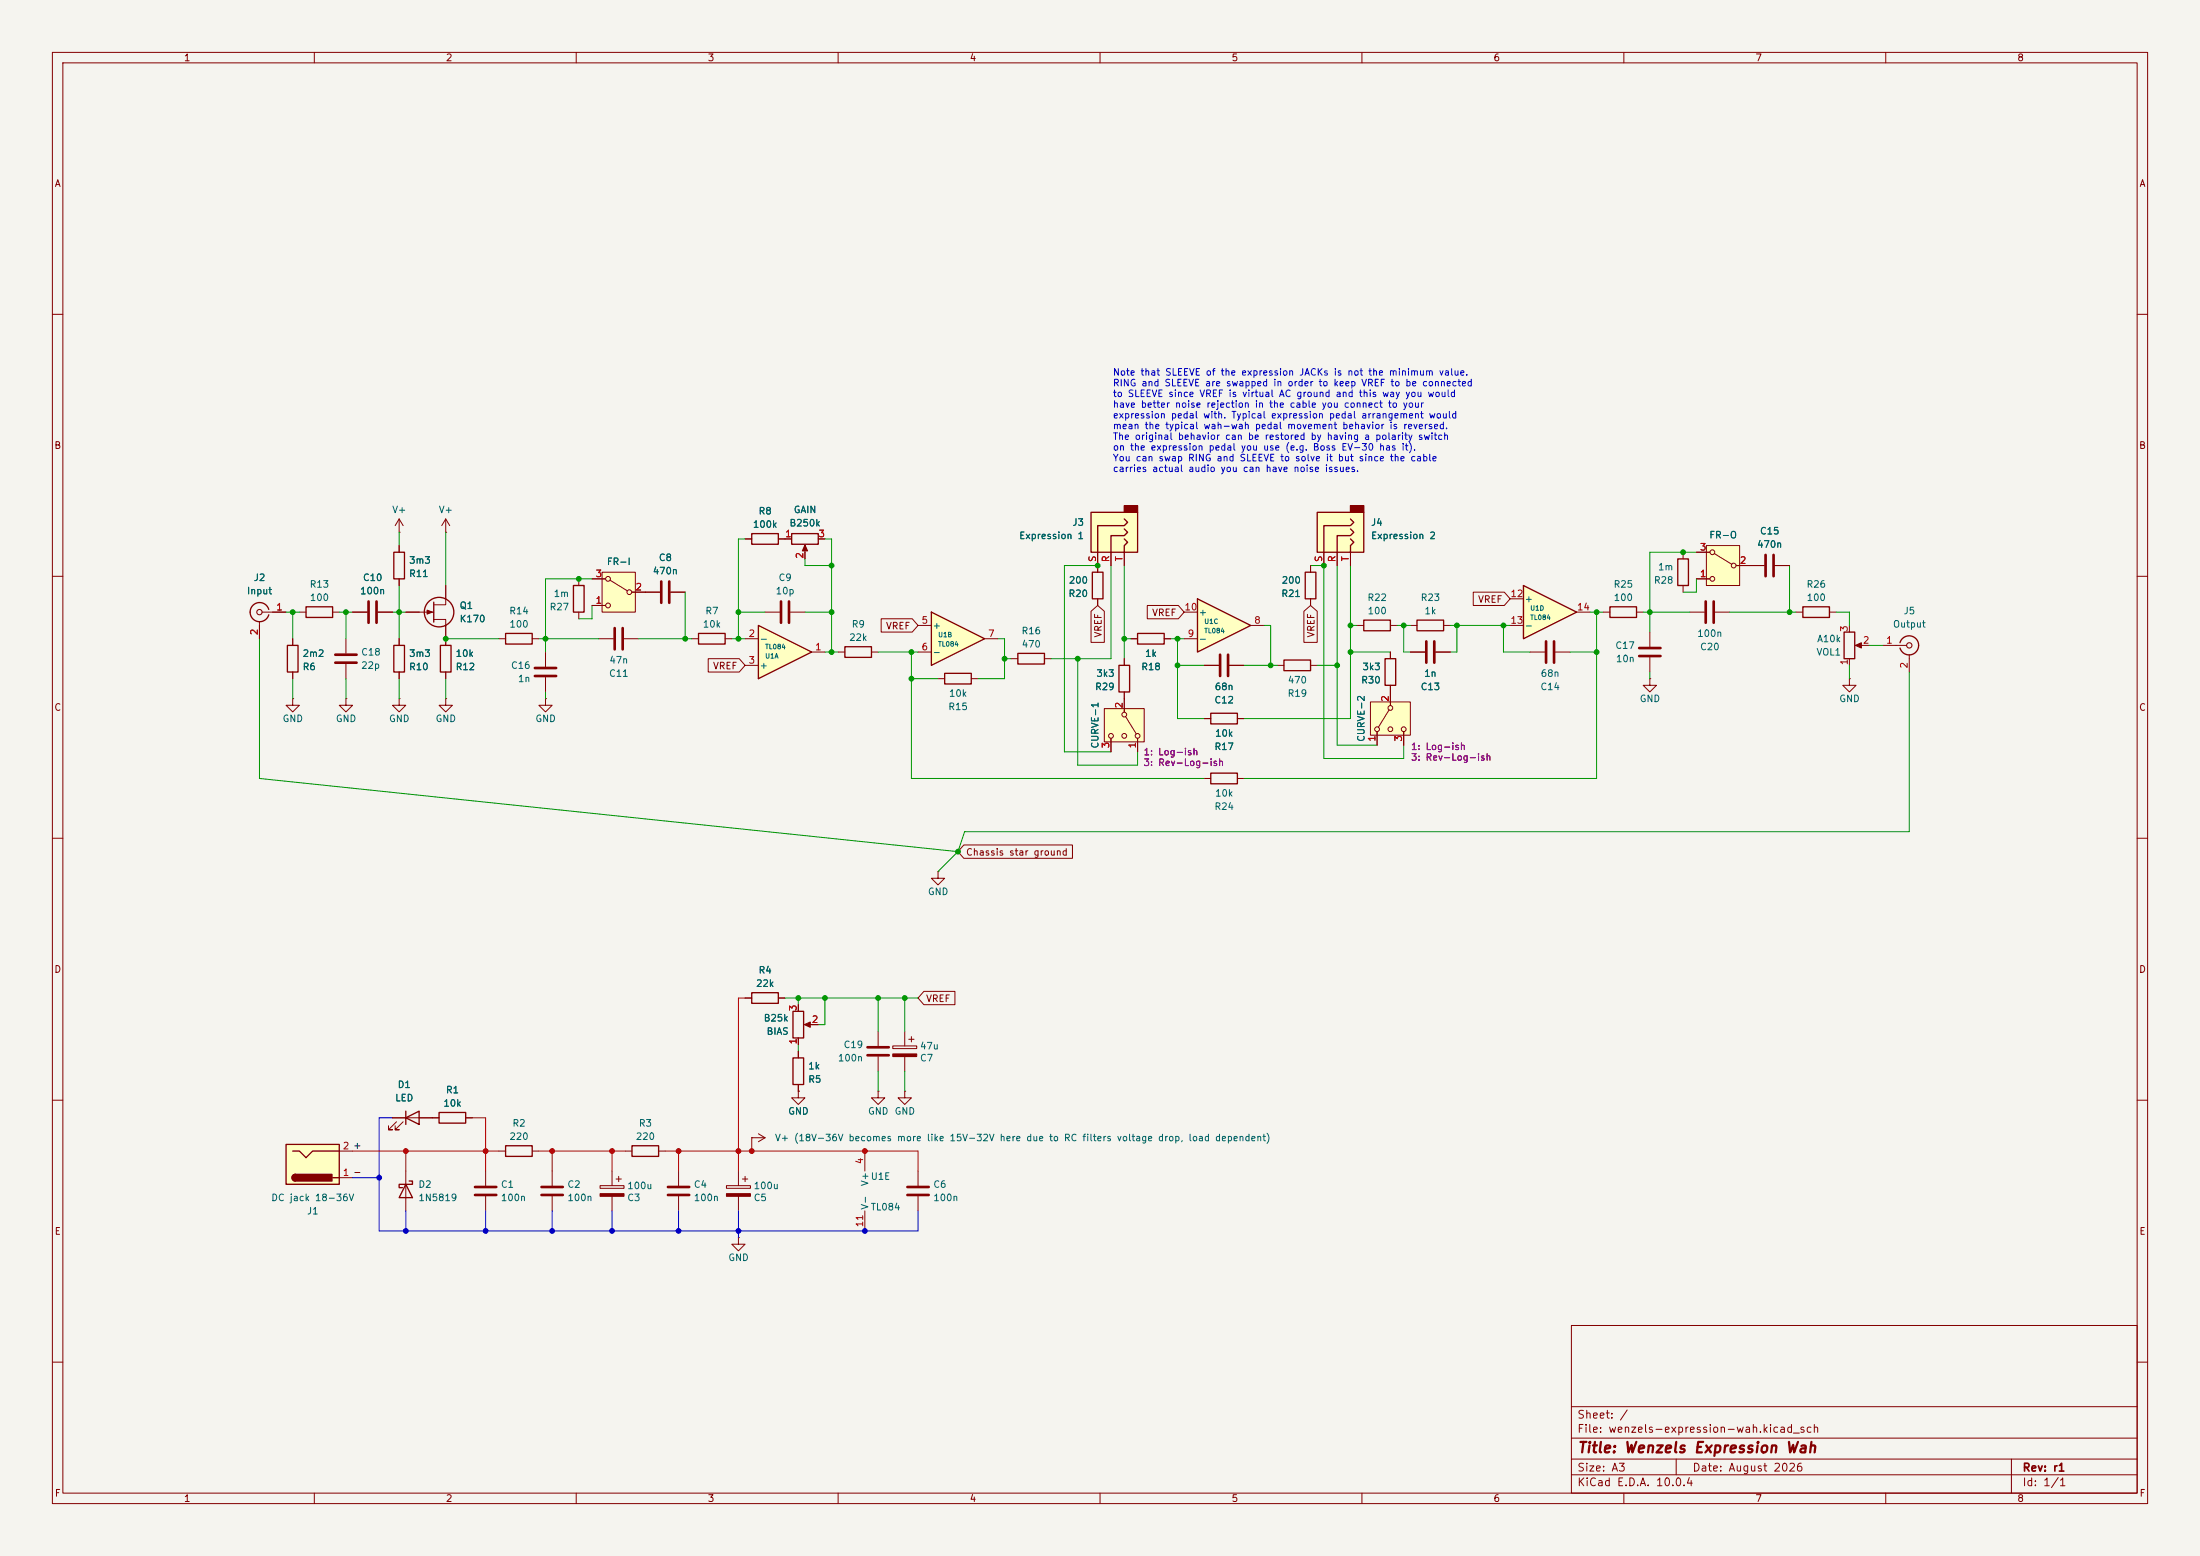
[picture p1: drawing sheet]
<svg xmlns="http://www.w3.org/2000/svg" width="420mm" height="297mm" viewBox="0 0 420 297" stroke-linecap="round" stroke-linejoin="round" font-family="sans-serif">
<path d="M0 0h420v297h-420z" fill="#f5f4ef" stroke="#f5f4ef" stroke-width=".19"/>
<g fill="none" stroke="#840000" stroke-width=".19">
<path d="M10 10h400v277h-400zM12 12h396v273h-396zM60 10v2M110 10v2M160 10v2M210 10v2M260 10v2M310 10v2M360 10v2M10 60h2M408 60h2M10 110h2"/>
<path d="M408 110h2M229.9 127h2.8M229.9 137.2h1.2M234.7 127h2.8M236.2 137.2h1.3M243.8 127h1.3M250.2 127h1.3M292.1 124.5h2.8M296.9 124.5h2.8M10 160h2M408 160h2M10 210h2"/>
<path d="M95.2 219.7h1.3M101.6 219.7h1.3M119.4 219.7h1.2M125.7 219.7h1.3M152.4 208.3v1.3h1.3l-1.3 1.2-1.3-1.2h1.3M152.4 208.3h.1M152.4 200.7v1.2M152.4 207v1.3M408 210h2M92.7 223.5v2.8M92.7 228.3v2.8M105.4 223.5v2.8"/>
<path d="M105.4 228.3v2.8M138.7 226.3h4.6v.5h-4.6zM141 223.5v2.8M141 228.3v2.8M141.7 225h1M142.2 224.5v1.1M175.3 223.5v2.8M175.3 228.3v2.8M300 253h108v32h-108zM10 260h2M300 278.5h108M300 274.5h108"/>
<path d="M300 268.5h108M320 278.5v3M384 278.5v6.5M408 260h2M60 285v2M110 285v2M160 285v2M210 285v2M260 285v2M300 281.5h108M310 285v2M360 285v2"/>
</g>
<path d="M232.9 125v4M234.4 125v4M295.1 122.4v4.1M296.7 122.4v4.1M90.7 226.6h4M90.7 228.1h4M103.4 226.6h4M103.4 228.1h4M173.2 226.6h4.1M173.2 228.1h4.1" fill="none" stroke="#840000" stroke-width=".51"/>
<path d="M231.1 136.1h5.1v2.1h-5.1zM245.1 126h5.1v2h-5.1zM96.5 218.7h5.1v2h-5.1zM120.6 218.7h5.1v2h-5.1zM151.4 201.9h2v5.1h-2z" fill="none" stroke="#840000" stroke-width=".25"/>
<path d="M138.7 227.8h4.6v.5h-4.6z" fill="#840000" stroke="#840000" stroke-width=".19"/>
<path d="M261.6 134h7.6v6.3h-7.6z" fill="#ffffc2"/>
<g fill="none" stroke="#840000" stroke-width=".19">
<path d="M209.5 108v1.2M209.5 114.3v1.3M306.1 116.8h1.2M312.4 116.8h1.3M261.6 134h7.6v6.3h-7.6zM262.9 139.7v2.5M265.2 135.5l-2.1 3.3M265.4 132.1v2.5M268 139.7v2.5M165.1 219.7v3.8M165.1 231.1v3.8"/>
<circle cx="262.9" cy="139.2" r=".46"/>
<circle cx="265.4" cy="139.2" r=".46"/>
<circle cx="265.4" cy="135.1" r=".46"/>
<circle cx="268" cy="139.2" r=".46"/>
</g>
<path d="M208.5 109.2h2.1v5.1h-2.1zM307.3 115.8h5.1v2.1h-5.1z" fill="none" stroke="#840000" stroke-width=".25"/>
<path d="M290.8 111.8l10.2 5-10.2 5.1z" fill="#ffffc2"/>
<path d="M290.8 111.8l10.2 5-10.2 5.1z" fill="none" stroke="#840000" stroke-width=".25"/>
<path d="M288.3 114.3h2.5M288.3 119.4h2.5M301 116.8h2.5" fill="none" stroke="#840000" stroke-width=".19"/>
<path d="M208.3 97.8h8.9v7.6h-8.9z" fill="#ffffc2"/>
<path d="M214.6 96.5h2.6v1.3h-2.6z" fill="#840000" stroke="#840000" stroke-width=".25"/>
<path d="M208.3 97.8h8.9v7.6h-8.9zM214.6 99.1l.7 .6-.7 .6h-5.1v5.1M214.6 101l.7 .6-.7 .6h-2.5v3.2M214.6 102.9l.7 .6-.7 .6v1.3" fill="none" stroke="#840000" stroke-width=".25"/>
<path d="M209.5 105.4v2.6M212.1 105.4v2.6M214.6 105.4v2.6M334 108h2.8M338.8 108h2.8M179.1 166.4v1.2h1.2l-1.2 1.3-1.3-1.3h1.3M179.1 166.4h.1M114.6 226.3h4.5v.5h-4.5zM116.8 223.5v2.8M116.8 228.3v2.8M117.6 225h1M118.1 224.5v1.1" fill="none" stroke="#840000" stroke-width=".19"/>
<path d="M114.6 227.8h4.5v.5h-4.5z" fill="#840000" stroke="#840000" stroke-width=".19"/>
<path d="M337.1 105.9v4.1M338.6 105.9v4.1" fill="none" stroke="#840000" stroke-width=".51"/>
<path d="M325.8 104.1h6.3v7.7h-6.3z" fill="#ffffc2"/>
<g fill="none" stroke="#840000" stroke-width=".19">
<path d="M323.8 110.5h2.6M323.8 105.4h2.6M325.8 104.1h6.3v7.7h-6.3zM327.3 105.7l3.3 2M331.5 108h2.5M95.2 121.9h1.3M101.6 121.9h1.3M269.2 124.5h2.8M274.1 124.5h2.8M315 120.7v2.7M315 125.5v2.8"/>
<circle cx="326.9" cy="105.4" r=".46"/>
<circle cx="326.9" cy="110.5" r=".46"/>
<circle cx="331" cy="108" r=".46"/>
</g>
<path d="M272.3 122.4v4.1M273.8 122.4v4.1M312.9 123.7h4.1M312.9 125.2h4.1" fill="none" stroke="#840000" stroke-width=".51"/>
<path d="M96.5 120.9h5.1v2h-5.1z" fill="none" stroke="#840000" stroke-width=".25"/>
<path d="M251.5 97.8h8.8v7.6h-8.8z" fill="#ffffc2"/>
<path d="M257.8 96.5h2.5v1.3h-2.5z" fill="#840000" stroke="#840000" stroke-width=".25"/>
<path d="M251.5 97.8h8.8v7.6h-8.8zM257.8 99.1l.6 .6-.6 .6h-5.1v5.1M257.8 101l.6 .6-.6 .6h-2.5v3.2M257.8 102.9l.6 .6-.6 .6v1.3M260.3 118.4h5.1v2h-5.1z" fill="none" stroke="#840000" stroke-width=".25"/>
<path d="M146 116.8h2.8M150.9 116.8h2.8M252.7 105.4v2.6M255.3 105.4v2.6M257.8 105.4v2.6M259.1 119.4h1.2M265.4 119.4h1.3" fill="none" stroke="#840000" stroke-width=".19"/>
<path d="M149.1 114.8v4.1M150.6 114.8v4.1" fill="none" stroke="#840000" stroke-width=".51"/>
<path d="M54.6 218.4h10.2v7.7h-10.2z" fill="#ffffc2"/>
<path d="M143.5 101.9h5.1v2h-5.1zM151.1 101.9h5.1v2h-5.1zM161.3 123.4h5.1v2.1h-5.1zM54.6 218.4h10.2v7.7h-10.2zM55.9 219.7h1.2l1.3 1.3 1.3-1.3h5.1M56.4 224.2a.64 .64 0 0 0-.6 .6 .64 .64 0 0 0 .6 .6M63.5 224.8h1.3" fill="none" stroke="#840000" stroke-width=".25"/>
<g fill="#840000" stroke="#840000" stroke-width=".25">
<path d="M55.9 224.3l.5-.1v1.2a.63 .63 0 0 1-.6-.4 .63 .63 0 0 1 .1-.7z"/>
<path d="M56.4 224.2h7v1.2h-7z"/>
</g>
<path d="M142.2 102.9h1.3M148.6 102.9h2.5M153.7 104.4v2.3M156.2 102.9h1.3M160 124.5h1.3M166.4 124.5h1.2M64.8 219.7h2.5M64.8 224.8h2.5" fill="none" stroke="#840000" stroke-width=".19"/>
<path d="M153.7 104l.5 1.2h-1z" fill="#840000" stroke="#840000" stroke-width=".19"/>
<path d="M144.8 119.4l10.1 5.1-10.1 5z" fill="#ffffc2"/>
<path d="M109.5 111.8h2v5h-2zM144.8 119.4l10.1 5.1-10.1 5zM270.5 118.4h5.1v2h-5.1zM264.4 125.7h2v5.1h-2zM77.5 213.4l2.5-1.3v2.5zM77.5 212.1v2.5M83.8 212.3h5.1v2.1h-5.1z" fill="none" stroke="#840000" stroke-width=".25"/>
<g fill="none" stroke="#840000" stroke-width=".19">
<path d="M110.5 110.5v1.3M110.5 116.8v1.3M269.2 119.4h1.3M275.6 119.4h1.3M114.3 121.9h2.8M119.1 121.9h2.8M142.2 121.9h2.6M142.2 127h2.6M154.9 124.5h2.6M265.4 124.5v1.2M265.4 130.8v1.3M167.6 196.9v2.7"/>
<path d="M74.9 213.4h8.9M75.7 214.1l-1.5 1.5h.7h-.7v-.7M77 214.1l-1.6 1.5h.8h-.8v-.7M88.9 213.4h1.3M167.6 201.7v2.8"/>
</g>
<path d="M117.3 119.9v4.1M118.9 119.9v4.1M165.6 199.9h4.1M165.6 201.4h4.1" fill="none" stroke="#840000" stroke-width=".51"/>
<path d="M114.9 109.2h6.4v7.6h-6.4z" fill="#ffffc2"/>
<g fill="none" stroke="#840000" stroke-width=".19">
<path d="M49.5 118.6v3.3M50 116.8h4.6M57.1 116.8h1.3M63.5 116.8h1.3M67.3 116.8h2.8M72.1 116.8h2.8M113 115.6h2.6M113 110.5h2.6M114.9 109.2h6.4v7.6h-6.4zM116.5 110.7l3.3 2.1M120.6 113h5.4M128 113h2.8"/>
<path d="M76.2 133.4v1.2h1.3l-1.3 1.3-1.3-1.3h1.3M76.2 133.4h.1M76.2 121.9v1.3M76.2 128.3v1.2M85.1 133.4v1.2h1.3l-1.3 1.3-1.3-1.3h1.3M85.1 133.4h.1M85.1 121.9v1.3M85.1 128.3v1.2M104.1 133.4v1.2h1.3l-1.3 1.3-1.2-1.3h1.2M104.1 133.4h.1M104.1 124.5v2.8M104.1 129.3v2.8"/>
<path d="M132.1 121.9h1.2M138.4 121.9h1.3M193 125.7h1.3M199.4 125.7h1.3M214.6 125.7v1.3M214.6 132.1v1.3M353.1 129.5v1.3h1.2l-1.2 1.3-1.3-1.3h1.3M353.1 129.5h.1M359.4 123.2h4.6M364.5 125v3.3M77.5 223.5v7.6"/>
<circle cx="116.1" cy="115.6" r=".46"/>
<circle cx="116.1" cy="110.5" r=".46"/>
<circle cx="120.1" cy="113" r=".46"/>
</g>
<path d="M70.4 114.8v4.1M71.9 114.8v4.1M126.2 111v4.1M127.8 111v4.1M102.1 127.5h4.1M102.1 129h4.1" fill="none" stroke="#840000" stroke-width=".51"/>
<path d="M51.3 116.3a1.81 1.81 0 0 0-2.8-.9 1.81 1.81 0 0 0 0 2.9 1.81 1.81 0 0 0 2.8-1M58.4 115.8h5.1v2.1h-5.1zM75.2 123.2h2v5.1h-2zM84.1 123.2h2v5.1h-2zM133.3 120.9h5.1v2h-5.1zM194.3 124.7h5.1v2h-5.1zM213.6 127h2v5.1h-2zM362.7 122.7a1.82 1.82 0 0 1 2-1.3 1.82 1.82 0 0 1 1.6 1.8M366.3 123.2a1.81 1.81 0 0 1-1.6 1.8 1.81 1.81 0 0 1-2-1.3M77.5 226.1l1.2 2.5h-2.5zM78.1 225.4h.6v.7h-2.5v.6h.6" fill="none" stroke="#840000" stroke-width=".25"/>
<g fill="none" stroke="#840000" stroke-width=".2">
<circle cx="49.5" cy="116.8" r=".51"/>
<circle cx="364.5" cy="123.2" r=".51"/>
</g>
<path d="M177.8 116.8l10.2 5.1-10.2 5.1z" fill="#ffffc2"/>
<path d="M177.8 116.8l10.2 5.1-10.2 5.1zM54.9 123.2h2v5.1h-2zM352 120.7h2.1v5h-2.1zM231.1 147.6h5.1v2h-5.1z" fill="none" stroke="#840000" stroke-width=".25"/>
<g fill="none" stroke="#840000" stroke-width=".19">
<path d="M175.3 119.4h2.5M353.1 119.4v1.3M55.9 133.4v1.2h1.2l-1.2 1.3-1.3-1.3h1.3M55.9 133.4h.1M55.9 121.9v1.3M55.9 128.3v1.2M66 133.4v1.2h1.3l-1.3 1.3-1.2-1.3h1.2M66 133.4h.1M66 121.9v2.8M66 126.7v2.8M175.3 124.5h2.5M188 121.9h2.5"/>
<path d="M353.1 125.7v1.3M354.6 123.2h2.3M229.9 148.6h1.2M236.2 148.6h1.3M143.5 217.2h.1M143.5 217.2h2.5M144.8 216.4l1.2 .8M146 217.2l-1.2 .7"/>
</g>
<path d="M354.2 123.2l1.1-.5v1z" fill="#840000" stroke="#840000" stroke-width=".19"/>
<path d="M64 125h4.1M64 126.5h4.1" fill="none" stroke="#840000" stroke-width=".51"/>
<path d="M210.8 135.3h7.6v6.3h-7.6z" fill="#ffffc2"/>
<g fill="none" stroke="#840000" stroke-width=".19">
<path d="M250.2 108v1.2M250.2 114.3v1.3M322.6 116.8h2.8M327.4 116.8h2.8M342.9 116.8h1.3M349.2 116.8h1.3M210.8 135.3h7.6v6.3h-7.6zM214.6 133.4v2.5M214.9 136.8l2 3.3M315 129.5v1.3h1.2l-1.2 1.3-1.3-1.3h1.3M315 129.5h.1M212.1 141v2.5"/>
<path d="M217.2 141v2.5M170.4 199.6h4.6v.6h-4.6zM172.7 196.9v2.7M173.5 198.4h1M174 197.9v1M172.7 201.7v2.8M129.5 223.5v2.8M129.5 228.3v2.8"/>
<circle cx="214.6" cy="136.4" r=".46"/>
<circle cx="212.1" cy="140.5" r=".46"/>
<circle cx="214.6" cy="140.5" r=".46"/>
<circle cx="217.2" cy="140.5" r=".46"/>
</g>
<path d="M249.2 109.2h2v5.1h-2zM344.2 115.8h5v2.1h-5z" fill="none" stroke="#840000" stroke-width=".25"/>
<path d="M325.6 114.8v4.1M327.2 114.8v4.1M127.5 226.6h4.1M127.5 228.1h4.1" fill="none" stroke="#840000" stroke-width=".51"/>
<path d="M170.4 201.2h4.6v.5h-4.6z" fill="#840000" stroke="#840000" stroke-width=".19"/>
<path d="M228.6 114.3l10.2 5.1-10.2 5.1z" fill="#ffffc2"/>
<g fill="none" stroke="#840000" stroke-width=".25">
<path d="M75.2 105.4h2v5.1h-2zM82.8 114.9v3.8M228.6 114.3l10.2 5.1-10.2 5.1zM320.3 106.7h2v5.1h-2zM180.3 128.5h5.1v2.1h-5.1zM217.2 120.9h5v2h-5zM143.5 189.5h5.1v2h-5.1zM151.4 193h2v5.1h-2z"/>
<circle cx="83.8" cy="116.8" r="2.82"/>
</g>
<g fill="none" stroke="#840000" stroke-width=".19">
<path d="M76.2 99.1l-.8 1.2M76.2 99.1l.8 1.2M76.2 99.1v2.5M85.1 99.1l-.8 1.2M85.1 99.1l.8 1.2M85.1 99.1v2.5M49.5 119.4v2.5M52.1 116.8h2.5M67.3 116.8h2.8M72.1 116.8h2.8M76.2 101.6h.1M76.2 104.1v1.3"/>
<path d="M76.2 110.5v1.3M77.5 116.8h5.3M82.8 118.2h2.3v5M85.1 101.6h.1M85.1 111.8v3.6h-2.3M113 115.6h2.6M113 110.5h2.6M120.6 113h5.4M128 113h2.8M142.2 102.9h1.3M148.6 102.9h2.5M153.7 105.4v1.3"/>
<path d="M156.2 102.9h1.3M168.2 118.1h5.9l1.2 1.3-1.2 1.3h-5.9zM208.3 116.7l1.2-1.1 1.3 1.1v5.9h-2.5zM209.5 105.4v3.8M209.5 114.3v1.3M212.1 105.4v2.6M214.6 105.4v2.6M219 115.6h5.9l1.2 1.2-1.2 1.3h-5.9zM226.1 116.8h2.5M238.8 119.4h2.5M248.9 116.7l1.3-1.1 1.3 1.1v5.9h-2.6zM250.2 108v1.2"/>
<path d="M250.2 114.3v1.3M252.7 105.4v2.6M255.3 105.4v2.6M257.8 105.4v2.6M281.2 113h6l1.1 1.3-1.1 1.3h-6zM321.3 105.4v1.3M321.3 111.8v1.2M323.8 110.5h2.6M323.8 105.4h2.6M331.5 108h5.3M338.8 108h2.8M55.9 121.9v1.3"/>
<path d="M55.9 128.3v1.2M76.2 121.9v1.3M76.2 128.3v1.2M85.1 128.3v1.2M135.2 125.7h5.9l1.1 1.3-1.1 1.3h-5.9zM179.1 129.5h1.2M185.4 129.5h1.3M214.6 125.7v1.3M214.6 132.1v3.8M215.9 121.9h1.3M222.2 121.9h1.3M226.1 121.9h2.5"/>
<path d="M229.9 137.2h1.2M229.9 127h2.8M234.7 127h2.8M236.2 137.2h1.3M262.9 139.7v2.5M265.4 124.5v1.2M265.4 130.8v3.8M268 139.7v2.5M269.2 124.5h2.8M274.1 124.5h2.8M212.1 141v2.5M217.2 141v2.5"/>
<path d="M184 161.3h20.7v2.5h-20.7l-1.1-1.2zM142.2 190.5h1.3M148.6 190.5h1.3M152.4 191.8v1.2M152.4 198.1v1.3M153.9 195.6h2.3M176.4 189.2h5.9v2.6h-5.9l-1.1-1.3zM74.9 213.4h2.6M80 213.4h3.8M88.9 213.4h1.3M152.4 208.3h.1M152.4 200.7v1.2"/>
<path d="M152.4 207v1.3M167.6 208.3v1.3h1.3l-1.3 1.2-1.2-1.2h1.2M167.6 208.3h.1M172.7 208.3v1.3h1.3l-1.3 1.2-1.3-1.2h1.3M172.7 208.3h.1M141 236.2v1.3h1.2l-1.2 1.3-1.3-1.3h1.3M141 236.2h.1"/>
</g>
<g fill="#840000" stroke="#840000" stroke-width=".19">
<path d="M153.5 195.6l1.2-.5v1z"/>
<path d="M81.5 116.5l1 .3-1 .4z"/>
</g>
<g fill="none" stroke="#009600" stroke-width=".19">
<path d="M54.6 116.8h2.5M55.9 116.8v5.1M64.8 116.8h2.5M66 116.8v5.1M74.9 116.8h2.6M76.2 101.6v2.5M76.2 111.8v10.1M85.1 101.6v10.2M113 110.5h-8.9v14M113 115.6v2.5h-2.5M130.8 113v8.9M141 116.8h5"/>
<path d="M142.2 102.9h-1.2v19M153.7 116.8h5M153.7 106.7v1.3h5M157.5 102.9h1.2v21.6M209.5 108h-6.3v35.5h8.9M212.1 108v17.7h-11.4M214.6 108v17.7M241.3 119.4h1.3v7.6M250.2 108h2.5v36.8h15.3v-2.6M255.3 108v34.2h7.6M257.8 119.4h1.3M257.8 108v29.2h-20.3"/>
<path d="M266.7 119.4h2.5M268 119.4v5.1h1.2M276.9 119.4h11.4M278.1 119.4v5.1h-1.2M287 119.4v5.1h5.1M303.5 116.8h2.6M304.8 116.8v31.8h-67.3M313.7 116.8h8.9M323.8 110.5v2.5h-2.5M323.8 105.4h-8.8v15.3M330.2 116.8h12.7M341.6 108v8.8"/>
<path d="M350.5 116.8h2.6v2.6M49.5 121.9v26.7l133.4 14M55.9 129.5v3.9M66 129.5v3.9M76.2 129.5v3.9M85.1 121.9h10.1M85.1 129.5v3.9M102.9 121.9h11.4M104.1 132.1v1.3M121.9 121.9h10.2M139.7 121.9h2.5M157.5 124.5h2.5"/>
<path d="M167.6 124.5h7.7M174 124.5v24.1h55.9M174 129.5h5.1M190.5 121.9h1.3v7.6h-5.1M191.8 125.7h1.2M205.7 125.7v20.4h11.5v-2.6M214.6 121.9h1.3M223.5 121.9h2.6M224.8 121.9v15.3h5.1M224.8 127h5.1M237.5 127h6.3M251.5 127h3.8"/>
<path d="M257.8 124.5h7.6M299.7 124.5h5.1M315 128.3v1.2M353.1 127v2.5M356.9 123.2h2.5M364.5 128.3v30.5h-180.4l-1.2 3.8M182.9 162.6l-3.8 3.8M149.9 190.5h25.4M152.4 190.5v1.3M152.4 199.4v1.3M157.5 190.5v5.1h-1.3M167.6 190.5v6.4"/>
<path d="M172.7 190.5v6.4M167.6 204.5v3.8M172.7 204.5v3.8"/>
</g>
<path d="M74.9 213.4h-2.5v21.5h102.9v-3.8M67.3 224.8h5.1M77.5 231.1v3.8M92.7 231.1v3.8M105.4 231.1v3.8M116.8 231.1v3.8M129.5 231.1v3.8M141 231.1v5.1" fill="none" stroke="#0000c2" stroke-width=".19"/>
<path d="M142.2 190.5h-1.2v33M67.3 219.7h27.9M77.5 219.7v3.8M90.2 213.4h2.5v10.1M102.9 219.7h16.5M105.4 219.7v3.8M116.8 219.7v3.8M127 219.7h48.3v3.8M129.5 219.7v3.8M143.5 217.2v2.5" fill="none" stroke="#c20000" stroke-width=".19"/>
<g fill="#009600" stroke="#009600" stroke-width=".19">
<circle cx="76.2" cy="116.8" r=".46"/>
<circle cx="66" cy="116.8" r=".46"/>
<circle cx="55.9" cy="116.8" r=".46"/>
<circle cx="85.1" cy="121.9" r=".46"/>
<circle cx="152.4" cy="190.5" r=".46"/>
<circle cx="167.6" cy="190.5" r=".46"/>
<circle cx="157.5" cy="190.5" r=".46"/>
<circle cx="172.7" cy="190.5" r=".46"/>
<circle cx="104.1" cy="121.9" r=".46"/>
<circle cx="110.5" cy="110.5" r=".46"/>
<circle cx="174" cy="124.5" r=".46"/>
<circle cx="191.8" cy="125.7" r=".46"/>
<circle cx="141" cy="116.8" r=".46"/>
<circle cx="130.8" cy="121.9" r=".46"/>
<circle cx="158.7" cy="116.8" r=".46"/>
<circle cx="158.7" cy="108" r=".46"/>
<circle cx="141" cy="121.9" r=".46"/>
<circle cx="182.9" cy="162.6" r=".46"/>
<circle cx="174" cy="129.5" r=".46"/>
<circle cx="158.7" cy="124.5" r=".46"/>
<circle cx="224.8" cy="127" r=".46"/>
<circle cx="214.6" cy="121.9" r=".46"/>
<circle cx="205.7" cy="125.7" r=".46"/>
<circle cx="209.5" cy="108" r=".46"/>
<circle cx="224.8" cy="121.9" r=".46"/>
<circle cx="242.6" cy="127" r=".46"/>
<circle cx="257.8" cy="119.4" r=".46"/>
<circle cx="255.3" cy="127" r=".46"/>
<circle cx="252.7" cy="108" r=".46"/>
<circle cx="268" cy="119.4" r=".46"/>
<circle cx="257.8" cy="124.5" r=".46"/>
<circle cx="304.8" cy="116.8" r=".46"/>
<circle cx="304.8" cy="124.5" r=".46"/>
<circle cx="278.1" cy="119.4" r=".46"/>
<circle cx="287" cy="119.4" r=".46"/>
<circle cx="315" cy="116.8" r=".46"/>
<circle cx="321.3" cy="105.4" r=".46"/>
<circle cx="341.6" cy="116.8" r=".46"/>
</g>
<g fill="#c20000" stroke="#c20000" stroke-width=".19">
<circle cx="143.5" cy="219.7" r=".46"/>
<circle cx="165.1" cy="219.7" r=".46"/>
<circle cx="77.5" cy="219.7" r=".46"/>
<circle cx="92.7" cy="219.7" r=".46"/>
<circle cx="116.8" cy="219.7" r=".46"/>
<circle cx="105.4" cy="219.7" r=".46"/>
<circle cx="129.5" cy="219.7" r=".46"/>
<circle cx="141" cy="219.7" r=".46"/>
</g>
<g fill="#0000c2" stroke="#0000c2" stroke-width=".19">
<circle cx="165.1" cy="234.9" r=".46"/>
<circle cx="77.5" cy="234.9" r=".46"/>
<circle cx="72.4" cy="224.8" r=".46"/>
<circle cx="105.4" cy="234.9" r=".46"/>
<circle cx="92.7" cy="234.9" r=".46"/>
<circle cx="116.8" cy="234.9" r=".46"/>
<circle cx="129.5" cy="234.9" r=".46"/>
<circle cx="141" cy="234.9" r=".46"/>
</g>
<text font-size="2" fill="#840000" x="301" y="277.8">Title: Wenzels Expression Wah</text>
<g font-size="1.5" fill="#840000">
<text x="301" y="273.8">File: wenzels-expression-wah.kicad_sch</text>
<text x="301" y="271.1">Sheet: /</text>
<text x="301" y="281.2">Size: A3</text>
<text x="323" y="281.2">Date: August 2026</text>
<text x="386" y="281.2">Rev: r1</text>
<text x="301" y="284">KiCad E.D.A. 10.0.4</text>
<text x="386" y="284">Id: 1/1</text>
</g>
<g font-size="1.3" fill="#840000">
<text x="35" y="12">1</text>
<text x="85" y="12">2</text>
<text x="135" y="12">3</text>
<text x="185" y="12">4</text>
<text x="235" y="12">5</text>
<text x="285" y="12">6</text>
<text x="335" y="12">7</text>
<text x="385" y="12">8</text>
<text x="10.3" y="36">A</text>
<text x="408.3" y="36">A</text>
<text x="10.3" y="86">B</text>
<text x="408.2" y="86">B</text>
<text x="219.8" y="117.9">VREF</text>
<text x="282.1" y="115.4">VREF</text>
<text x="169" y="120.4">VREF</text>
<text x="210.6" y="121.8" transform="rotate(-90 210.6 121.8)">VREF</text>
<text x="251.3" y="121.8" transform="rotate(-90 251.3 121.8)">VREF</text>
<text x="136" y="128.1">VREF</text>
<text x="10.3" y="136">C</text>
<text x="408.2" y="136">C</text>
<text x="184.3" y="163.6">Chassis star ground</text>
<text x="10.3" y="186">D</text>
<text x="408.2" y="186">D</text>
<text x="176.7" y="191.6">VREF</text>
<text x="10.3" y="236">E</text>
<text x="408.3" y="236">E</text>
<text x="10.3" y="286">F</text>
<text x="35" y="287">1</text>
<text x="85" y="287">2</text>
<text x="135" y="287">3</text>
<text x="185" y="287">4</text>
<text x="235" y="287">5</text>
<text x="285" y="287">6</text>
<text x="335" y="287">7</text>
<text x="385" y="287">8</text>
<text x="408.3" y="286">F</text>
</g>
<g font-size="1.3" fill="#0000c2">
<text x="212.3" y="72">Note that SLEEVE of the expression JACKs is not the minimum value.</text>
<text x="212.3" y="74">RING and SLEEVE are swapped in order to keep VREF to be connected</text>
<text x="212.3" y="76.1">to SLEEVE since VREF is virtual AC ground and this way you would</text>
<text x="212.3" y="78.1">have better noise rejection in the cable you connect to your</text>
<text x="212.3" y="80.2">expression pedal with. Typical expression pedal arrangement would</text>
<text x="212.3" y="82.2">mean the typical wah-wah pedal movement behavior is reversed.</text>
<text x="212.3" y="84.3">The original behavior can be restored by having a polarity switch</text>
<text x="212.3" y="86.3">on the expression pedal you use (e.g. Boss EV-30 has it).</text>
<text x="212.3" y="88.4">You can swap RING and SLEEVE to solve it but since the cable</text>
<text x="212.3" y="90.4">carries actual audio you can have noise issues.</text>
</g>
<g font-size="1.3" fill="#006464">
<text x="74.8" y="98.3">V+</text>
<text x="83.7" y="98.3">V+</text>
<text x="143.6" y="101">100k</text>
<text x="144.7" y="98.5">R8</text>
<text x="150.6" y="100.8">B250k</text>
<text x="151.4" y="98.3">GAIN</text>
<text x="204.6" y="100.7">J3</text>
<text x="261.6" y="100.7">J4</text>
<text x="78" y="107.9">3m3</text>
<text x="125.7" y="107.4">C8</text>
<text x="194.5" y="103.2">Expression 1</text>
<text x="261.6" y="103.2">Expression 2</text>
<text x="326.2" y="103.1">FR-O</text>
<text x="335.3" y="104.9">470n</text>
<text x="335.9" y="102.3">C15</text>
<text x="47" y="113.7">Input</text>
<text x="48.3" y="111.2">J2</text>
<text x="59" y="112.5">R13</text>
<text x="68.6" y="113.7">100n</text>
<text x="69.2" y="111.2">C10</text>
<text x="78" y="110.4">R11</text>
<text x="115.7" y="108.2">FR-I</text>
<text x="124.5" y="109.9">470n</text>
<text x="148" y="113.7">10p</text>
<text x="148.5" y="111.2">C9</text>
<text x="203.9" y="111.7">200</text>
<text x="244.6" y="111.7">200</text>
<text x="307.9" y="112.5">R25</text>
<text x="315.6" y="111.7">R28</text>
<text x="316.4" y="109.2">1m</text>
<text x="344.8" y="112.5">R26</text>
<text x="59" y="115">100</text>
<text x="87.6" y="119.1">K170</text>
<text x="87.6" y="116.5">Q1</text>
<text x="97.1" y="117.6">R14</text>
<text x="104.8" y="116.8">R27</text>
<text x="105.6" y="114.3">1m</text>
<text x="134.5" y="117.6">R7</text>
<text x="203.9" y="114.3">R20</text>
<text x="228.7" y="117.8">+</text>
<text x="244.5" y="114.3">R21</text>
<text x="260.9" y="115">R22</text>
<text x="261" y="117.6">100</text>
<text x="271.1" y="115">R23</text>
<text x="271.8" y="117.6">1k</text>
<text x="291" y="115.3">+</text>
<text x="308" y="115">100</text>
<text x="344.8" y="115">100</text>
<text x="363.3" y="117.6">J5</text>
<text x="57.7" y="125.7">2m2</text>
<text x="68.8" y="125.4">C18</text>
<text x="78" y="125.7">3m3</text>
<text x="86.9" y="125.7">10k</text>
<text x="97.1" y="120.1">100</text>
<text x="134.1" y="120.1">10k</text>
<text x="144.9" y="122.9">-</text>
<text x="162" y="122.6">22k</text>
<text x="162.5" y="120.1">R9</text>
<text x="177.9" y="120.4">+</text>
<text x="177.9" y="125.4">-</text>
<text x="194.9" y="121.4">R16</text>
<text x="194.9" y="123.9">470</text>
<text x="218.5" y="125.7">1k</text>
<text x="228.7" y="122.9">-</text>
<text x="291" y="120.4">-</text>
<text x="308.3" y="124.2">C17</text>
<text x="323.9" y="121.9">100n</text>
<text x="324.4" y="124.4">C20</text>
<text x="346.7" y="125.4">VOL1</text>
<text x="346.8" y="122.9">A10k</text>
<text x="361.3" y="120.1">Output</text>
<text x="57.7" y="128.2">R6</text>
<text x="68.8" y="128">22p</text>
<text x="78" y="128.2">R10</text>
<text x="86.9" y="128.2">R12</text>
<text x="97.4" y="128">C16</text>
<text x="98.8" y="130.5">1n</text>
<text x="116.2" y="129.5">C11</text>
<text x="116.2" y="127">47n</text>
<text x="144.9" y="128">+</text>
<text x="209.2" y="129.5">3k3</text>
<text x="217.8" y="128.2">R18</text>
<text x="245.7" y="130.8">470</text>
<text x="259.8" y="130.8">R30</text>
<text x="260" y="128.2">3k3</text>
<text x="271.8" y="129.5">1n</text>
<text x="294" y="129.5">68n</text>
<text x="308.4" y="126.7">10n</text>
<text x="180.9" y="135.8">R15</text>
<text x="181.1" y="133.3">10k</text>
<text x="209" y="132">R29</text>
<text x="231.7" y="134.6">C12</text>
<text x="231.8" y="132">68n</text>
<text x="245.7" y="133.3">R19</text>
<text x="271.1" y="132">C13</text>
<text x="294" y="132">C14</text>
<text x="312.9" y="134.3">GND</text>
<text x="351" y="134.3">GND</text>
<text x="53.8" y="138.1">GND</text>
<text x="64" y="138.1">GND</text>
<text x="74.2" y="138.1">GND</text>
<text x="83.1" y="138.1">GND</text>
<text x="102.1" y="138.1">GND</text>
<text x="210" y="143" transform="rotate(-90 210 143)">CURVE-1</text>
<text x="231.7" y="143.5">R17</text>
<text x="231.9" y="140.9">10k</text>
<text x="260.8" y="141.7" transform="rotate(-90 260.8 141.7)">CURVE-2</text>
<text x="231.7" y="154.9">R24</text>
<text x="231.9" y="152.4">10k</text>
<text x="177" y="171.2">GND</text>
<text x="144.2" y="188.7">22k</text>
<text x="144.7" y="186.1">R4</text>
<text x="145.7" y="195.3">B25k</text>
<text x="146.2" y="197.8">BIAS</text>
<text x="159.9" y="202.9">100n</text>
<text x="160.9" y="200.4">C19</text>
<text x="175.5" y="202.9">C7</text>
<text x="175.5" y="200.6">47u</text>
<text x="75.8" y="208">D1</text>
<text x="85" y="209">R1</text>
<text x="154.2" y="207">R5</text>
<text x="154.2" y="204.4">1k</text>
<text x="75.3" y="210.5">LED</text>
<text x="84.5" y="211.5">10k</text>
<text x="97.7" y="215.3">R2</text>
<text x="121.8" y="215.3">R3</text>
<text x="150.4" y="213.1">GND</text>
<text x="165.6" y="213.1">GND</text>
<text x="170.7" y="213.1">GND</text>
<text x="97.1" y="217.9">220</text>
<text x="121.3" y="217.9">220</text>
<text x="147.8" y="218.1">V+ (18V-36V becomes more like 15V-32V here due to RC filters voltage drop, load dependent)</text>
<text x="79.8" y="227">D2</text>
<text x="95.5" y="227">C1</text>
<text x="108.2" y="227">C2</text>
<text x="119.6" y="227.3">100u</text>
<text x="132.3" y="227">C4</text>
<text x="143.8" y="227.3">100u</text>
<text x="166.1" y="226.5" transform="rotate(-90 166.1 226.5)">V+</text>
<text x="166.1" y="225.5">U1E</text>
<text x="178.1" y="227">C6</text>
<text x="51.7" y="229.6">DC jack 18-36V</text>
<text x="58.5" y="232.1">J1</text>
<text x="79.8" y="229.6">1N5819</text>
<text x="95.5" y="229.6">100n</text>
<text x="108.2" y="229.6">100n</text>
<text x="119.6" y="229.6">C3</text>
<text x="132.3" y="229.6">100n</text>
<text x="143.8" y="229.6">C5</text>
<text x="166.1" y="231" transform="rotate(-90 166.1 231)">V-</text>
<text x="166.1" y="231.3">TL084</text>
<text x="178.1" y="229.6">100n</text>
<text x="138.9" y="241">GND</text>
</g>
<g font-size="1.3" fill="#a90000">
<text x="149.8" y="102.8">1</text>
<text x="153.6" y="106.8" transform="rotate(-90 153.6 106.8)">2</text>
<text x="156.1" y="102.8">3</text>
<text x="209.5" y="107.4" transform="rotate(-90 209.5 107.4)">S</text>
<text x="212.1" y="107.4" transform="rotate(-90 212.1 107.4)">R</text>
<text x="214.6" y="107.3" transform="rotate(-90 214.6 107.3)">T</text>
<text x="252.7" y="107.4" transform="rotate(-90 252.7 107.4)">S</text>
<text x="255.2" y="107.4" transform="rotate(-90 255.2 107.4)">R</text>
<text x="257.8" y="107.3" transform="rotate(-90 257.8 107.3)">T</text>
<text x="324.4" y="105.4">3</text>
<text x="332" y="107.9">2</text>
<text x="113.6" y="110.5">3</text>
<text x="121.2" y="113">2</text>
<text x="324.4" y="110.5">1</text>
<text x="52.6" y="116.8">1</text>
<text x="113.6" y="115.5">1</text>
<text x="175.8" y="119.4">5</text>
<text x="226" y="116.8">10</text>
<text x="239.3" y="119.4">8</text>
<text x="288.2" y="114.3">12</text>
<text x="288.2" y="119.4">13</text>
<text x="300.9" y="116.8">14</text>
<text x="49.5" y="121.4" transform="rotate(-90 49.5 121.4)">2</text>
<text x="142.8" y="121.9">2</text>
<text x="155.5" y="124.4">1</text>
<text x="175.8" y="124.4">6</text>
<text x="188.5" y="121.9">7</text>
<text x="226.6" y="121.9">9</text>
<text x="353" y="120.7" transform="rotate(-90 353 120.7)">3</text>
<text x="355.5" y="123.2">2</text>
<text x="360" y="123.2">1</text>
<text x="142.8" y="127">3</text>
<text x="353" y="127.1" transform="rotate(-90 353 127.1)">1</text>
<text x="364.5" y="127.7" transform="rotate(-90 364.5 127.7)">2</text>
<text x="214.6" y="135.3" transform="rotate(-90 214.6 135.3)">2</text>
<text x="265.4" y="134.1" transform="rotate(-90 265.4 134.1)">2</text>
<text x="212.1" y="142.9" transform="rotate(-90 212.1 142.9)">3</text>
<text x="217.1" y="142.9" transform="rotate(-90 217.1 142.9)">1</text>
<text x="262.9" y="141.7" transform="rotate(-90 262.9 141.7)">1</text>
<text x="267.9" y="141.7" transform="rotate(-90 267.9 141.7)">3</text>
<text x="152.4" y="193.1" transform="rotate(-90 152.4 193.1)">3</text>
<text x="154.9" y="195.6">2</text>
<text x="152.4" y="199.5" transform="rotate(-90 152.4 199.5)">1</text>
<text x="65.3" y="219.7">2 +</text>
<text x="65.3" y="224.8">1 -</text>
<text x="165.1" y="222.3" transform="rotate(-90 165.1 222.3)">4</text>
<text x="165.1" y="234.4" transform="rotate(-90 165.1 234.4)">11</text>
</g>
<g font-size="1.3" fill="#840084">
<text x="269.2" y="143.5">1: Log-ish</text>
<text x="218.2" y="144.5">1: Log-ish</text>
<text x="218.2" y="146.5">3: Rev-Log-ish</text>
<text x="269.2" y="145.5">3: Rev-Log-ish</text>
</g>
<g font-size=".9" fill="#006464">
<text x="229.8" y="119.3">U1C</text>
<text x="292" y="118.5">TL084</text>
<text x="292" y="116.8">U1D</text>
<text x="146" y="124.1">TL084</text>
<text x="146" y="125.9">U1A</text>
<text x="179" y="123.6">TL084</text>
<text x="179" y="121.8">U1B</text>
<text x="229.8" y="121.1">TL084</text>
</g>
</svg>
